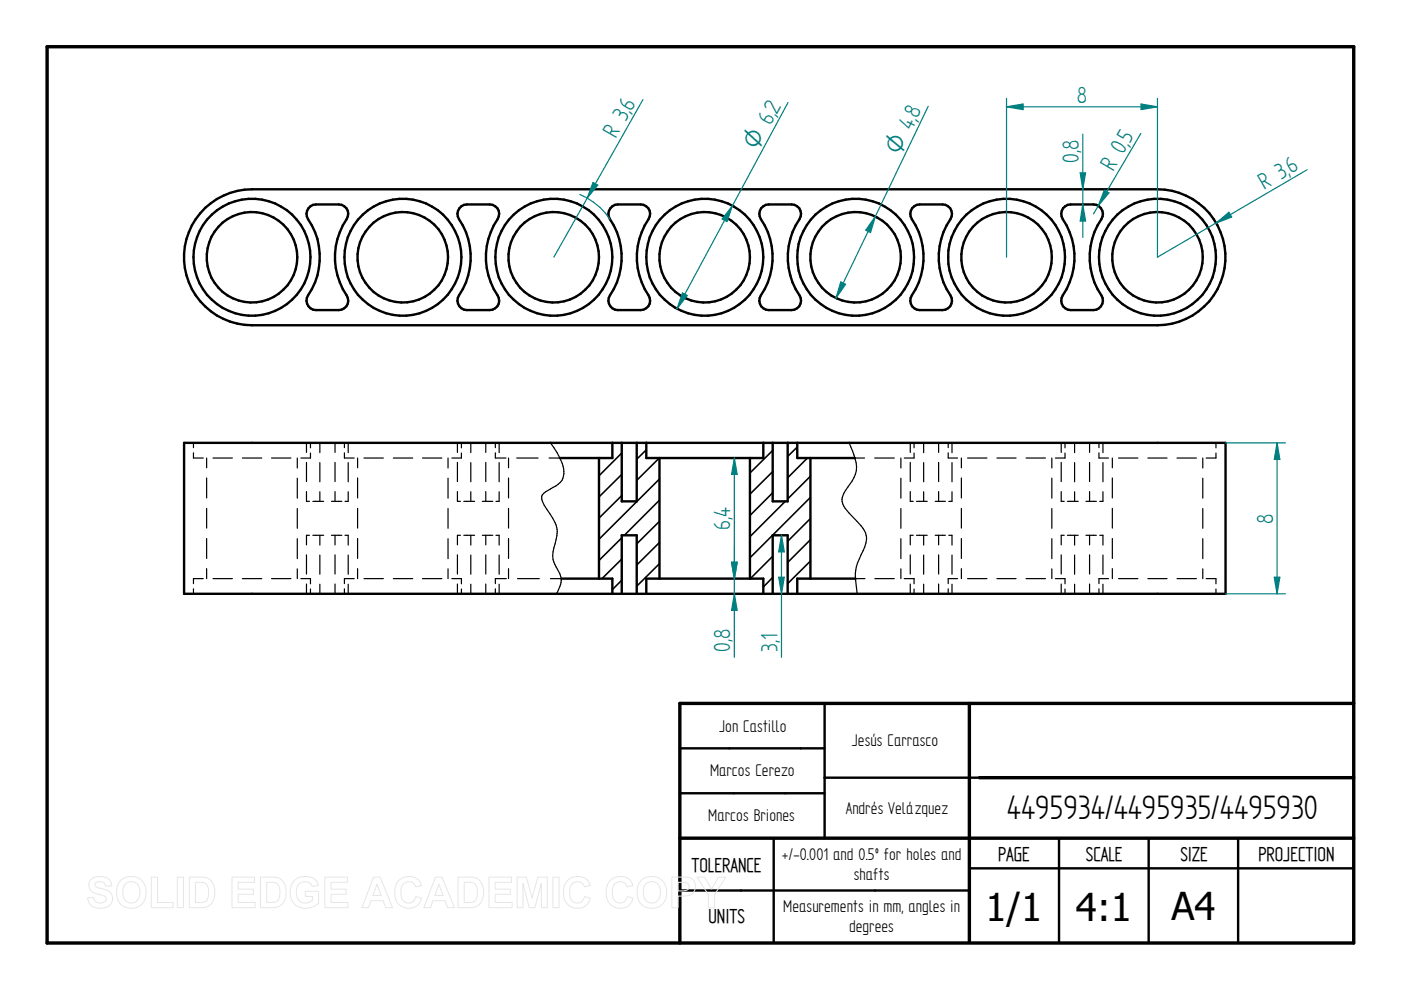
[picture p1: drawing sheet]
<svg xmlns="http://www.w3.org/2000/svg" width="297mm" height="210mm" viewBox="0 0 297 210" stroke-linecap="round" stroke-linejoin="round" font-family="sans-serif">
<path d="M10 9.9h277v190h-277zM205.5 149.1v50.5M287 149.1h-142.9v50.8M144.1 177.7h142.9M207.6 164.9h79.4" fill="none" stroke="#000" stroke-width=".72"/>
<g fill="none" stroke="#000" stroke-width=".51">
<path d="M43.5 44.1a14.7 14.7 0 0 1 9.9-4h192a14.4 14.4 0 0 1 14.4 14.4 14.4 14.4 0 0 1-14.4 14.5h-192a14.4 14.4 0 0 1-13.4-9.1 14.4 14.4 0 0 1 3.5-15.8zM65.4 44.2l1-.8 .6-.1h4.8a2 2 0 0 1 1.7 3.2 14.7 14.7 0 0 0 .2 16.7 1.98 1.98 0 0 1-1.9 2.5h-4.8a2.03 2.03 0 0 1-1.7-3.1 14.4 14.4 0 0 0 0-16.1 1.97 1.97 0 0 1 .1-2.3zM97.4 44.2l1-.8 .6-.1h4.8a2 2 0 0 1 1.7 3.2 14.7 14.7 0 0 0 .2 16.7 1.98 1.98 0 0 1-1.9 2.5h-4.8a2.03 2.03 0 0 1-1.7-3.1 14.4 14.4 0 0 0 0-16.1 1.97 1.97 0 0 1 .1-2.3zM129.4 44.2l1-.8 .6-.1h4.8a2 2 0 0 1 1.7 3.2 14.7 14.7 0 0 0 .2 16.7 1.98 1.98 0 0 1-1.9 2.5h-4.8a2.03 2.03 0 0 1-1.7-3.1 14.4 14.4 0 0 0 0-16.1 1.97 1.97 0 0 1 .1-2.3zM161.4 44.2l1-.8 .6-.1h4.8a2 2 0 0 1 1.7 3.2 14.7 14.7 0 0 0 .3 16.7 1.98 1.98 0 0 1-2 2.5h-4.8a2 2 0 0 1-1.7-3.1 14.4 14.4 0 0 0 0-16.1 2.06 2.06 0 0 1 .1-2.3zM193.4 44.2l1-.8 .6-.1h4.9a2 2 0 0 1 1.6 3.2 14.7 14.7 0 0 0 .3 16.7 1.98 1.98 0 0 1-1.9 2.5h-4.9a2 2 0 0 1-1.7-3.1 14.4 14.4 0 0 0 0-16.1 2.06 2.06 0 0 1 .1-2.3zM225.4 44.2l1-.8 .6-.1h4.9a2.03 2.03 0 0 1 1.6 3.2 14.7 14.7 0 0 0 .3 16.7 2.04 2.04 0 0 1-1.9 2.5h-4.9a2 2 0 0 1-1.7-3.1 14.4 14.4 0 0 0 0-16.1 2.06 2.06 0 0 1 .1-2.3zM39 93.9h220.8v32h-220.8zM127 97.1v25.6M129.8 93.9v3.2h-11.1M131.8 93.9v12.4h3.2v-12.4M137 93.9v3.2h24.8v-3.2"/>
<path d="M139.8 97.1v25.6M159 97.1v25.6M163.8 93.9v12.4h3.2v-12.4M169 93.9v3.2h12.3M171.8 97.1v25.6M119 122.7h10.8v3.2M131.8 125.9v-12.4h3.2v12.4M137 125.9v-3.2h24.8v3.2M163.8 125.9v-12.4h3.2v12.4M181.4 122.7h-12.4v3.2M144.1 158.7h30.7M174.8 149.1v28.6"/>
<path d="M144.1 168.2h30.7M164 177.7v22.2M207.6 164.9h-32.8M224.5 177.7v22.2M243.5 177.7v22.2M262.5 177.7v22.2M144.1 188.8h61.4M205.5 184.1h81.5"/>
<circle cx="53.4" cy="54.5" r="12.4"/>
<circle cx="53.4" cy="54.5" r="9.6"/>
<circle cx="85.4" cy="54.5" r="12.4"/>
<circle cx="85.4" cy="54.5" r="9.6"/>
<circle cx="117.4" cy="54.5" r="12.4"/>
<circle cx="117.4" cy="54.5" r="9.6"/>
<circle cx="149.4" cy="54.5" r="9.6"/>
<circle cx="149.4" cy="54.5" r="12.4"/>
<circle cx="181.4" cy="54.5" r="9.6"/>
<circle cx="181.4" cy="54.6" r="12.4"/>
<circle cx="213.4" cy="54.5" r="9.6"/>
<circle cx="213.4" cy="54.6" r="12.4"/>
<circle cx="245.4" cy="54.5" r="9.6"/>
<circle cx="245.4" cy="54.5" r="12.4"/>
</g>
<g fill="none" stroke="#000" stroke-width=".34">
<path d="M131.8 96.1l-4.8 4.8M137 95.4l-2 2M139.8 97.1l-4.8 4.8M163.8 95.5l-4.8 4.8M163.8 100l-4.8 4.8M169 94.8l-2 2M171.2 97.1l-4.2 4.2M131.8 118.5l-4.2 4.2M131.8 100.6l-4.8 4.8M131.8 105.1l-4.8 4.8M131.8 114l-4.8 4.8M139.8 106l-7.4 7.5"/>
<path d="M139.8 110.5l-4.8 4.8M139.8 115l-4.8 4.8M139.8 119.5l-4.8 4.8M139.8 101.6l-12.8 12.7M163.8 117.9l-4.7 4.8M163.8 104.5l-4.8 4.8M166.5 106.3l-7.5 7.5M171.8 101l-4.8 4.8M171.8 109.9l-4.8 4.9M171.8 114.4l-4.8 4.9M171.8 119l-4.8 4.7M171.8 105.5l-12.8 12.8"/>
<path d="M131.8 123l-2 2M163.8 122.4l-2 2.1"/>
</g>
<g fill="none" stroke="#000" stroke-width=".25">
<path d="M41 96v1.1h2.1M41 93.9v1M43.8 97.1v2.1M45.2 97.1h4.1M51.4 97.1h4.1M57.6 97.1h4.1M63 97.1v2.1M65 93.9v2M65 98v4.1M65.8 96.1v1h-2M65.8 93.9v1.1M67.8 93.9v2.1"/>
<path d="M67.8 98.1v4.1M71 93.9v2M71 98v4.1M73 96v1.1h2.1M73 93.9v1M73.8 93.9v2.1M73.8 98.1v4.1M75.8 97.1v2.1M77.2 97.1h4.1M83.4 97.1h4.1M89.6 97.1h4.1M95 97.1v2.1"/>
<path d="M97 93.9v2M97 98v4.1M97.8 96.1v1h-2M97.8 93.9v1.1M99.8 93.9v2.1M99.8 98.1v4.1M103 93.9v2M103 98v4.1M105 96v1.1h2.3M105 93.9v1M105.8 93.9v2.1M105.8 98.1v4.1"/>
<path d="M107.8 97.1v2.1M109.6 97.1h4.5M116.4 97.1h2.3M116.7 93.9l2 3.2M118.7 97.1a4.5 4.5 0 0 1 .1 5.2l-.9 .7-1.2 .7a2.41 2.41 0 0 0-1.9 1.9 4.6 4.6 0 0 0 1.1 2.4l.7 .9a6 6 0 0 1 1.1 6.4 5.3 5.3 0 0 0 .5 5.4l.5 1 .3 1M180 93.9l1.1 2.6a5.6 5.6 0 0 1-.4 5.5l-1 1.3a3.5 3.5 0 0 0-.8 4l1.1 1.4 2.6 2.8a4.2 4.2 0 0 1 .4 5.3l-.4 .8a9.4 9.4 0 0 0-1 6.8l.1 1.5M181.3 97.1h2M185.5 97.1h4.1M191 97.1v2.1M193 93.9v2M193 98v4.1M193.8 96.1v1h-2.1"/>
<path d="M193.8 93.9v1.1M195.8 93.9v2.1M195.8 98.1v4.1M199 93.9v2M199 98v4.1M201 96v1.1h2M201 93.9v1M201.8 93.9v2.1M201.8 98.1v4.1M203.8 97.1v2.1M205.1 97.1h4.2M211.4 97.1h4"/>
<path d="M217.5 97.1h4.2M223 97.1v2.1M225 93.9v2M225 98v4.1M225.8 96.1v1h-2M225.8 93.9v1.1M227.8 93.9v2.1M227.8 98.1v4.1M231 93.9v2M231 98v4.1M233 96v1.1h2M233 93.9v1"/>
<path d="M233.8 93.9v2.1M233.8 98.1v4.1M235.8 97.1v2.1M237.1 97.1h4.2M243.4 97.1h4M249.6 97.1h4.1M255 97.1v2.1M257.8 96.1v1h-2.1M257.8 93.9v1.1M43.8 101.3v4.3M43.8 107.8v4.2M43.8 114.2v4.2"/>
<path d="M63 101.4v4.2M63 107.8v4.2M63 114.2v4.2M65 104.2v2.1h.6M65 117.6v4.1M65.6 113.5h-.6v2M66.3 113.5h2.3M66.3 106.3h2.3M67.8 104.3v2M67.8 113.5v2.1M67.8 117.7v4.1M70.3 113.5h2.2"/>
<path d="M70.3 106.3h2.2M71 104.2v2.1M71 113.5v2M71 117.6v4.1M73.1 113.5h.7v2.1M73.8 104.3v2h-.7M73.8 117.7v4.1M75.8 101.3v4.3M75.8 107.8v4.2M75.8 114.2v4.2M95 101.4v4.2M95 107.8v4.2"/>
<path d="M95 114.2v4.2M97 104.2v2.1h.6M97 117.6v4.1M97.6 113.5h-.6v2M98.3 113.5h2.3M98.3 106.3h2.3M99.8 104.3v2M99.8 113.5v2.1M99.8 117.7v4.1M102.3 113.5h2.2M102.3 106.3h2.2M103 104.2v2.1"/>
<path d="M103 113.5v2M103 117.6v4.1M105.2 113.5h.6v2.1M105.8 104.3v2h-.6M105.8 117.7v4.1M107.8 101.3v4.3M107.8 107.8v4.2M107.8 114.2v4.2M191 101.4v4.2M191 107.8v4.2M191 114.2v4.2M193 104.2v2.1h.6"/>
<path d="M193 117.6v4.1M193.6 113.5h-.6v2M194.3 106.3h2.3M194.3 113.5h2.3M195.8 113.5v2.1M195.8 117.7v4.1M195.8 104.3v2M198.3 113.5h2.1M198.3 106.3h2.1M199 113.5v2M199 117.6v4.1M199 104.2v2.1"/>
<path d="M201.2 113.5h.6v2.1M201.8 104.3v2h-.6M201.8 117.7v4.1M203.8 101.3v4.3M203.8 107.8v4.2M203.8 114.2v4.2M223 101.4v4.2M223 107.8v4.2M223 114.2v4.2M225 117.6v4.1M225 104.2v2.1h.6M225.6 113.5h-.6v2"/>
<path d="M226.3 106.3h2.3M226.3 113.5h2.3M227.8 113.5v2.1M227.8 117.7v4.1M227.8 104.3v2M230.2 113.5h2.2M230.2 106.3h2.2M231 113.5v2M231 117.6v4.1M231 104.2v2.1M233.2 113.5h.6v2.1M233.8 117.7v4.1"/>
<path d="M233.8 104.3v2h-.6M235.8 101.3v4.3M235.8 107.8v4.2M235.8 114.2v4.2M255 101.4v4.2M255 107.8v4.2M255 114.2v4.2M41 124.8v1.1M43.1 122.7h-2.1v1M43.8 120.6v2.1M45.2 122.7h4.1M51.4 122.7h4.1"/>
<path d="M57.6 122.7h4.1M63 120.6v2.1M63.8 122.7h2v1.1M65 123.8v2.1M65.8 124.9v1M67.8 123.9v2M71 123.8v2.1M73 124.8v1.1M73.8 123.9v2M75.1 122.7h-2.1v1M75.8 120.6v2.1M77.2 122.7h4.1"/>
<path d="M83.4 122.7h4.1M89.6 122.7h4.1M95 120.6v2.1M95.8 122.7h2v1.1M97 123.8v2.1M97.8 124.9v1M99.8 123.9v2M103 123.8v2.1M105 124.8v1.1M105.8 123.9v2M107.4 122.7h-2.4v1M107.8 120.6v2.1"/>
<path d="M109.7 122.7h4.6M116.7 122.7h2.3M119 122.7l-.1 1.2-.9 2M181.4 122.7h2M185.5 122.7h4.1M191 120.6v2.1M191.7 122.7h2.1v1.1M193 123.8v2.1M193.8 124.9v1M195.8 123.9v2M199 123.8v2.1M201 124.8v1.1"/>
<path d="M201.8 123.9v2M203 122.7h-2v1M203.8 120.6v2.1M205.1 122.7h4.2M211.4 122.7h4M217.5 122.7h4.2M223 120.6v2.1M223.8 122.7h2v1.1M225 123.8v2.1M225.8 124.9v1M227.8 123.9v2M231 123.8v2.1"/>
<path d="M233 124.8v1.1M233.8 123.9v2M235 122.7h-2v1M235.8 120.6v2.1M237.1 122.7h4.2M243.4 122.7h4M249.6 122.7h4.1M255 120.6v2.1M255.7 122.7h2.1v1.1M257.8 124.9v1"/>
</g>
<path d="M259.8 93.9h12.7M259.8 125.9h12.7M270.2 122.4h1.2l-.6 3.5z" fill="none" stroke="#008080" stroke-width=".25"/>
<path d="M270.2 122.4h1.2l-.6 3.5z" fill="#008080"/>
<path d="M270.8 93.9l.6 3.5h-1.2z" fill="none" stroke="#008080" stroke-width=".25"/>
<path d="M270.8 93.9l.6 3.5h-1.2z" fill="#008080"/>
<path d="M270.8 93.9v32M155.7 125.9l.6 3.5h-1.2z" fill="none" stroke="#008080" stroke-width=".25"/>
<path d="M155.7 125.9l.6 3.5h-1.2z" fill="#008080"/>
<path d="M155.1 119.2h1.2l-.6 3.5z" fill="none" stroke="#008080" stroke-width=".25"/>
<path d="M155.1 119.2h1.2l-.6 3.5z" fill="#008080"/>
<path d="M155.7 97.1l.6 3.5h-1.2zM155.7 115.7v23.7" fill="none" stroke="#008080" stroke-width=".25"/>
<path d="M155.7 97.1l.6 3.5h-1.2z" fill="#008080"/>
<path d="M155.1 119.2h1.2l-.6 3.5z" fill="none" stroke="#008080" stroke-width=".25"/>
<path d="M155.1 119.2h1.2l-.6 3.5z" fill="#008080"/>
<path d="M155.7 97.1v25.6M165.7 113.5l.6 3.5h-1.2z" fill="none" stroke="#008080" stroke-width=".25"/>
<path d="M165.7 113.5l.6 3.5h-1.2z" fill="#008080"/>
<path d="M165.1 122.4h1.2l-.6 3.5z" fill="none" stroke="#008080" stroke-width=".25"/>
<path d="M165.1 122.4h1.2l-.6 3.5z" fill="#008080"/>
<path d="M277.2 36l-31.8 18.5M257.8 47.3l2.8-2.3 .6 1zM165.7 113.5v25.9" fill="none" stroke="#008080" stroke-width=".25"/>
<path d="M257.8 47.3l2.8-2.3 .6 1z" fill="#008080"/>
<path d="M213.4 22.6l3.5-.5v1.1zM213.4 20.9v33.6M245.4 20.9v33.6" fill="none" stroke="#008080" stroke-width=".25"/>
<path d="M213.4 22.6l3.5-.5v1.1z" fill="#008080"/>
<path d="M241.9 22.1l3.5 .5-3.5 .6z" fill="none" stroke="#008080" stroke-width=".25"/>
<path d="M241.9 22.1l3.5 .5-3.5 .6z" fill="#008080"/>
<path d="M213.4 22.6h32M241.9 28.3l-10 17M234.1 40.3l1 .6-2.2 2.7z" fill="none" stroke="#008080" stroke-width=".25"/>
<path d="M234.1 40.3l1 .6-2.2 2.7z" fill="#008080"/>
<path d="M229.6 43.3l.6 3.6h-1.2z" fill="none" stroke="#008080" stroke-width=".25"/>
<path d="M229.6 43.3l.6 3.6h-1.2z" fill="#008080"/>
<path d="M229 36.7h1.2l-.6 3.4z" fill="none" stroke="#008080" stroke-width=".25"/>
<path d="M229 36.7h1.2l-.6 3.4z" fill="#008080"/>
<path d="M196.8 22.5l-19.6 40.7M229.6 28.4v21.9M178.3 59.8l1 .5-2.1 2.9z" fill="none" stroke="#008080" stroke-width=".25"/>
<path d="M178.3 59.8l1 .5-2.1 2.9z" fill="#008080"/>
<path d="M185.6 45.9l-1 3.4-1-.5z" fill="none" stroke="#008080" stroke-width=".25"/>
<path d="M185.6 45.9l-1 3.4-1-.5z" fill="#008080"/>
<path d="M167.1 21.7l-23.6 43.7M144.7 62.1l1 .6-2.2 2.7z" fill="none" stroke="#008080" stroke-width=".25"/>
<path d="M144.7 62.1l1 .6-2.2 2.7z" fill="#008080"/>
<path d="M155.3 43.6l-1.2 3.4-1-.6z" fill="none" stroke="#008080" stroke-width=".25"/>
<path d="M155.3 43.6l-1.2 3.4-1-.6z" fill="#008080"/>
<path d="M125.7 38.7l1 .5-2.2 2.8zM136.3 21.1l-18.9 33.4M122.9 41.2a14.5 14.5 0 0 1 6.4 5.3" fill="none" stroke="#008080" stroke-width=".25"/>
<path d="M125.7 38.7l1 .5-2.2 2.8z" fill="#008080"/>
<g fill="none" stroke="#e6e6e6" stroke-width=".21">
<path d="M19.3 186.5a3.1 3.1 0 0 1 4 .2l.4 1.1-1.3 .1a1.28 1.28 0 0 0-1-1 1.28 1.28 0 0 0-1.3 .5v.4a5.6 5.6 0 0 0 2.5 .9 1.98 1.98 0 0 1 1.2 2.4 1.98 1.98 0 0 1-2.2 1.5 2.48 2.48 0 0 1-3-2.2l1.2-.2a1.44 1.44 0 0 0 1.3 1.3 1.44 1.44 0 0 0 1.5-.9 1.18 1.18 0 0 0-1.4-.9 2.36 2.36 0 0 1-2.4-2l.1-.7zM25.8 186.5a3.3 3.3 0 0 1 3.9-.1 3.3 3.3 0 0 1 1.2 3.8 3.2 3.2 0 0 1-3.8 2.3 3.2 3.2 0 0 1-2.4-3.8 3 3 0 0 1 1.1-2.2zM26.5 187.5a1.87 1.87 0 0 1 2.2-.4 1.87 1.87 0 0 1 1 2.1 1.87 1.87 0 0 1-1.8 2.3 1.87 1.87 0 0 1-1.9-2.3l.1-.8zM32.1 186h1.3v5.3h3.3v1.1h-4.6zM37.6 186h1.3v6.4h-1.3zM40.1 186h2.4a2.79 2.79 0 0 1 3 3.3 2.79 2.79 0 0 1-2.9 3.1h-2.5zM41.4 187.1a2.64 2.64 0 0 1 2.5 .5 3.3 3.3 0 0 1-.3 3.5l-.8 .2h-1.4zM49.2 186h4.8v1.1h-3.5v1.4h3.2v1.1h-3.2v1.7h3.6v1.1h-4.9zM55.2 186h2.4a2.79 2.79 0 0 1 3.1 3.3 2.79 2.79 0 0 1-3 3.1h-2.5zM56.6 187.1a2.64 2.64 0 0 1 2.4 .5 3.3 3.3 0 0 1-.3 3.5l-.8 .2h-1.3zM62.3 186.8a3.6 3.6 0 0 1 4.6-.2l.6 1.1-1.3 .3a1.8 1.8 0 0 0-2.2-1 1.8 1.8 0 0 0-1.2 2.1 2.01 2.01 0 0 0 1.1 2.2 2.01 2.01 0 0 0 2.3-.4v-.8h-1.5v-1.1h2.9v2.6a3.8 3.8 0 0 1-5.5-.3 4 4 0 0 1 .2-4.5zM68.9 186h4.8v1.1h-3.5v1.4h3.2v1.1h-3.2v1.7h3.6v1.1h-4.9z"/>
<path d="M79.2 186h1.4l2.6 6.4h-1.4l-.6-1.4h-2.5l-.6 1.4h-1.4zM79.9 187.5l.9 2.4h-1.7zM84.5 186.7a2.87 2.87 0 0 1 4.9 1l-1.3 .3a1.6 1.6 0 0 0-1.8-1 1.6 1.6 0 0 0-1.3 1.7 2.19 2.19 0 0 0 1.3 2.7 1.55 1.55 0 0 0 1.9-1.3l1.2 .4a2.93 2.93 0 0 1-3.4 2 2.93 2.93 0 0 1-2.3-3.3v-.6a3.2 3.2 0 0 1 .8-1.9zM92.3 186h1.4l2.6 6.4h-1.4l-.5-1.4h-2.6l-.5 1.4h-1.4zM93 187.5l.9 2.4h-1.7zM97.1 186h2.4a2.79 2.79 0 0 1 3 3.3 2.79 2.79 0 0 1-2.9 3.1h-2.5zM98.4 187.1a2.64 2.64 0 0 1 2.4 .5 3.3 3.3 0 0 1-.2 3.5l-.9 .2h-1.3zM103.7 186h4.8v1.1h-3.5v1.4h3.2v1.1h-3.2v1.7h3.6v1.1h-4.9zM109.6 186h2l1.2 4.4 1.2-4.4h2v6.4h-1.2v-5.1l-1.4 5.1h-1.2l-1.3-5.1v5.1h-1.3zM117.2 186h1.3v6.4h-1.3zM120.3 186.7a2.87 2.87 0 0 1 4.8 1l-1.2 .3a1.6 1.6 0 0 0-1.9-1 1.6 1.6 0 0 0-1.2 1.7 2.19 2.19 0 0 0 1.3 2.7 1.55 1.55 0 0 0 1.8-1.3l1.3 .4a2.93 2.93 0 0 1-3.5 2 2.93 2.93 0 0 1-2.2-3.3v-.6a3.2 3.2 0 0 1 .8-1.9zM129.3 186.7a2.87 2.87 0 0 1 4.9 1l-1.2 .3a1.6 1.6 0 0 0-1.9-1 1.6 1.6 0 0 0-1.3 1.7 2.19 2.19 0 0 0 1.3 2.7 1.55 1.55 0 0 0 1.9-1.3l1.2 .4a2.93 2.93 0 0 1-3.4 2 2.93 2.93 0 0 1-2.3-3.3l.1-.6a3.2 3.2 0 0 1 .7-1.9z"/>
<path d="M136.2 186.5a3.3 3.3 0 0 1 3.9-.1 3.3 3.3 0 0 1 1.1 3.8 3.2 3.2 0 0 1-3.7 2.3 3.2 3.2 0 0 1-2.4-3.8 3 3 0 0 1 1.1-2.2zM136.9 187.5a1.87 1.87 0 0 1 2.2-.4 1.87 1.87 0 0 1 .9 2.1 1.87 1.87 0 0 1-1.8 2.3 1.87 1.87 0 0 1-1.8-2.3l.1-.8zM142.4 186h2.1a2.5 2.5 0 0 1 2.7 1 2.08 2.08 0 0 1-.1 2.2 2.08 2.08 0 0 1-2.1 .8h-1.2v2.4h-1.4zM143.8 187.1h.6a1.28 1.28 0 0 1 1.7 .9 1.22 1.22 0 0 1-1.6 .9h-.7zM147.8 186h1.5l1.6 2.5 1.4-2.5h1.6l-2.4 3.7v2.7h-1.3v-2.7z"/>
</g>
<g font-size="8.1">
<text x="213.5" y="173.7">4495934/4495935/4495930</text>
<text x="208.9" y="195.3">1/1</text>
<text x="228.1" y="195.3">4:1</text>
<text x="248.4" y="195.1">A4</text>
</g>
<g font-size="5.6" fill="#008080">
<text x="133.9" y="23.7" transform="rotate(-61 133.9 23.7)">6</text>
<text x="228.3" y="21.8">8</text>
<text x="130.6" y="29.4" transform="rotate(-61 130.6 29.4)">R 3,</text>
<text x="164.7" y="24.3" transform="rotate(-62 164.7 24.3)">2</text>
<text x="194.6" y="25.2" transform="rotate(-64 194.6 25.2)">8</text>
<text x="228.7" y="34.6" transform="rotate(-90 228.7 34.6)">0,8</text>
<text x="239.5" y="30.6" transform="rotate(-59 239.5 30.6)">5</text>
<text x="236" y="36.5" transform="rotate(-59 236 36.5)">R 0,</text>
<text x="268.1" y="40.3" transform="rotate(-30 268.1 40.3)">R 3,</text>
<text x="273.8" y="37" transform="rotate(-30 273.8 37)">6</text>
<text x="154.8" y="112.3" transform="rotate(-90 154.8 112.3)">6,4</text>
<text x="269.9" y="111" transform="rotate(-90 269.9 111)">8</text>
<text x="154.8" y="138.1" transform="rotate(-90 154.8 138.1)">0,8</text>
<text x="164.8" y="138.1" transform="rotate(-90 164.8 138.1)">3,1</text>
</g>
<g font-size="5.4" fill="#008080">
<text x="160.6" y="32" transform="rotate(-62 160.6 32)">O 6,</text>
<text x="190.8" y="33.1" transform="rotate(-64 190.8 33.1)">O 4,</text>
</g>
<g font-size="4.8">
<text x="146.6" y="184.8">TOLERANCE</text>
<text x="211.6" y="182.5">PAGE</text>
<text x="230.2" y="182.5">SCALE</text>
<text x="250.3" y="182.5">SIZE</text>
<text x="266.8" y="182.5">PROJECTION</text>
<text x="150.2" y="195.8">UNITS</text>
</g>
<g font-size="4.1">
<text x="152.5" y="155.1">Jon Castillo</text>
<text x="180.6" y="158.2">Jesús Carrasco</text>
<text x="150.5" y="164.5">Marcos Cerezo</text>
<text x="179.3" y="172.6">Andrés Velázquez</text>
<text x="150.2" y="174.1">Marcos Briones</text>
<text x="165.8" y="182.4">+/-0.001 and 0.5º for holes and</text>
<text x="181" y="186.6">shafts</text>
<text x="166.1" y="193.5">Measurements in mm, angles in</text>
<text x="180" y="197.6">degrees</text>
</g>
</svg>
